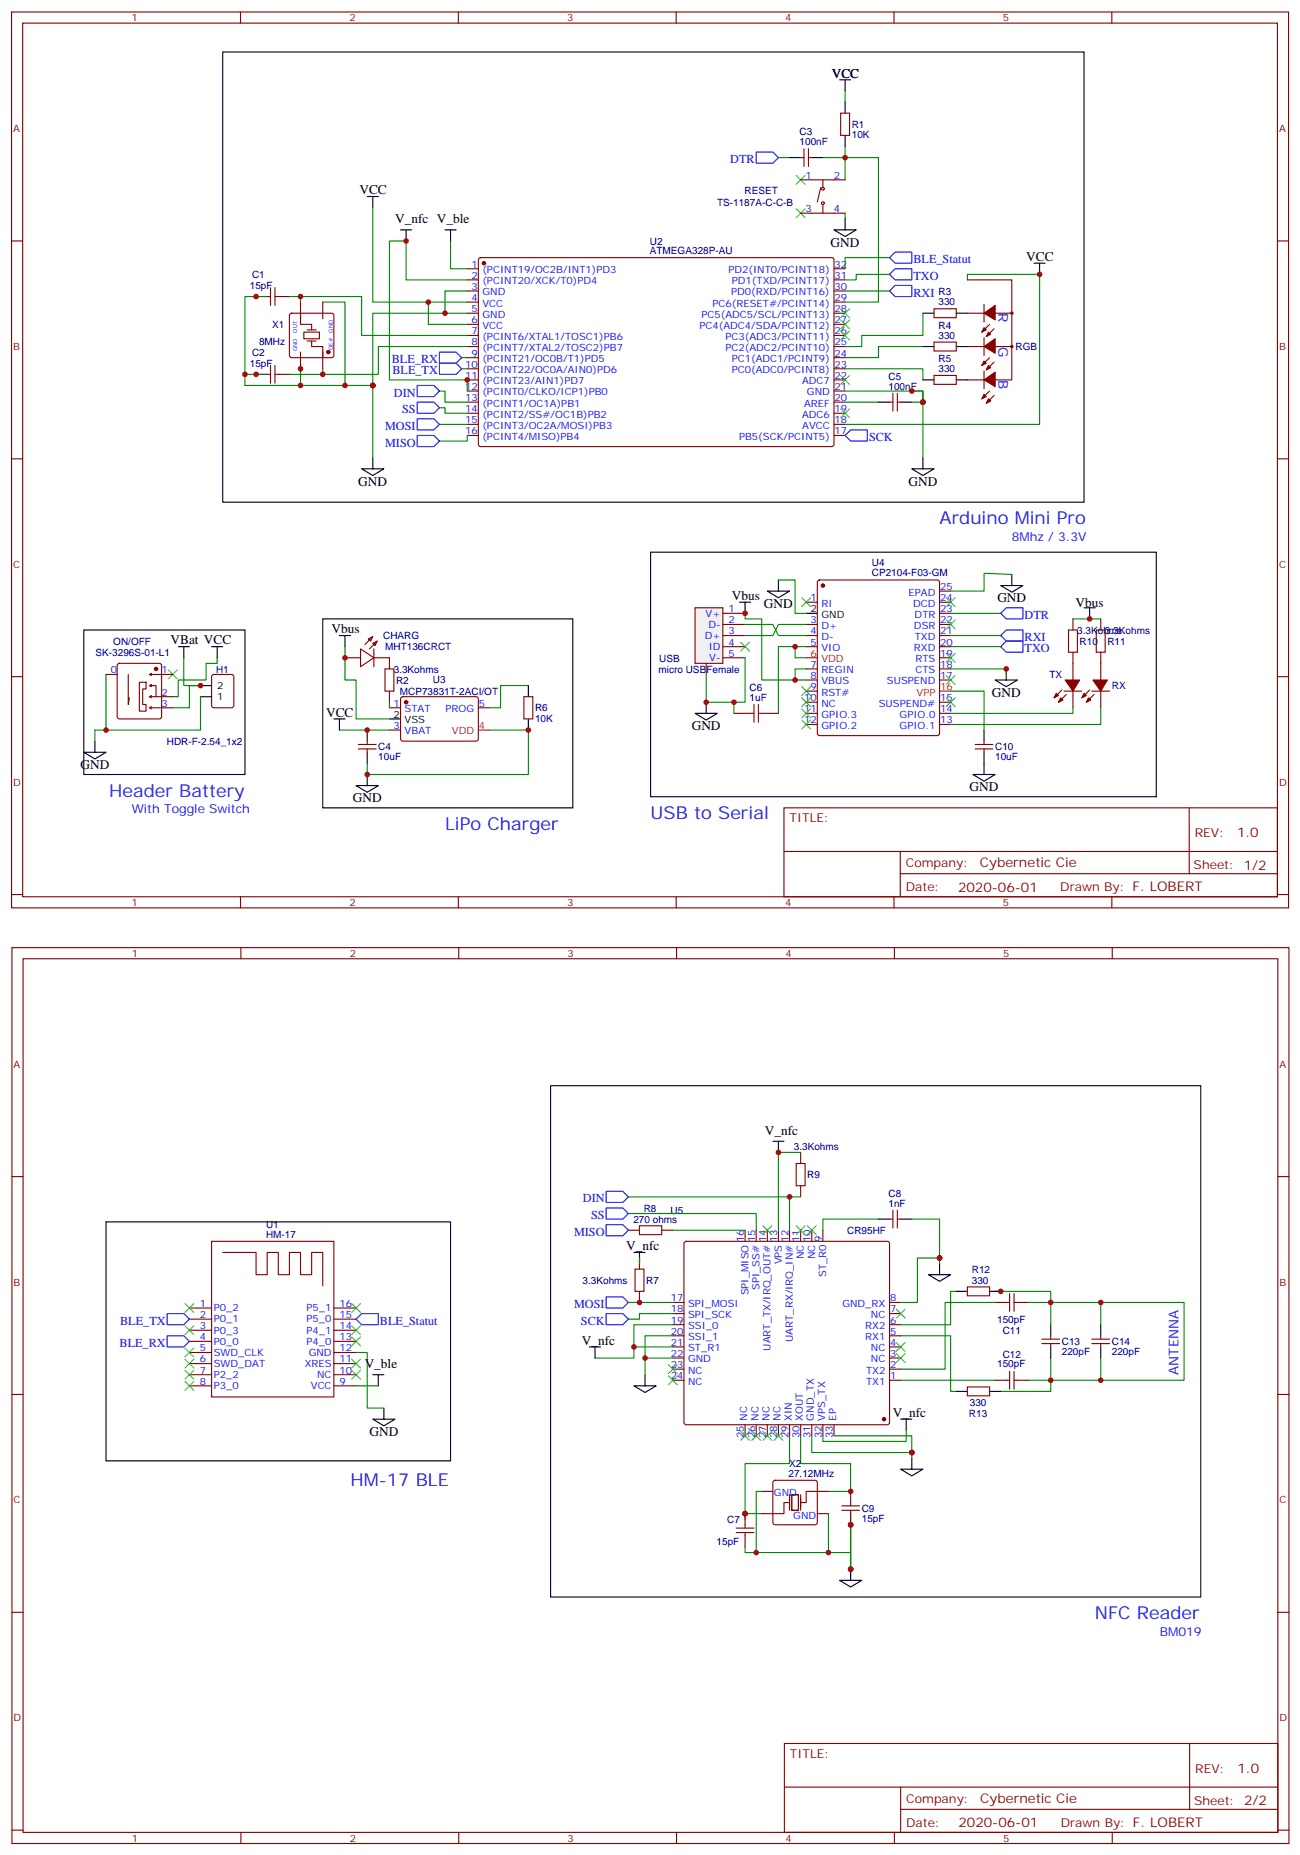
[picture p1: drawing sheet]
<svg xmlns="http://www.w3.org/2000/svg" width="413mm" height="589mm" viewBox="0 0 413 589" stroke-linecap="round" stroke-linejoin="round" font-family="sans-serif">
<g fill="none" stroke="#870000" stroke-width=".35">
<path d="M3.7 3.8h405.3v284.3h-405.3zM7.2 7.3h398.3v277.3h-398.3zM76.3 3.8v3.5M145.5 3.8v3.5M214.6 3.8v3.5M283.8 3.8v3.5M352.9 3.8v3.5M254.1 57.1h14.2M260.5 59.5l-1.1 4.6M261.2 57.1v2.4M3.7 76.5h3.5M254.1 67.7h14.2"/>
<path d="M261.2 65.2v2.5M405.5 76.5h3.5M81.3 94.1h4.6M85.9 91.3v5.6M87.3 91.3v5.6M87.3 94.1h4.6M92.1 99.6l.5-.2h12.7l.5 .2 .2 .5v12.7l-.3 .5-.4 .2h-12.7l-.5-.2-.2-.5v-12.7zM95.4 99.4v3.5h3.5v1.8M95.4 95.9v5.3M102.4 95.9v5.3M148.3 85.3h3.5M148.3 88.8h3.5"/>
<path d="M148.3 92.4h3.5M148.3 95.9h3.5M148.3 99.4h3.5M152.1 82l.4-.2h111.8l.4 .7v58.8l-.7 .4h-111.7l-.5-.7v-58.5zM264.7 85.3h3.6M264.7 88.8h3.6M264.7 92.4h3.6M264.7 95.9h3.6M264.7 99.4h3.6M307.1 88.8h14.1v31.8h-5.3M307.1 99.4h5.2M312.3 96.6v5.6"/>
<path d="M315.9 99.4h5.3M81.3 118.8h4.6M85.9 116v5.6M87.3 116v5.6M87.3 118.8h4.6M95.4 111.8v5.3M96.4 105.4h5v2.1h-5zM97.5 108.2h2.8M97.5 104.7h2.8M98.9 108.2v1.8h3.5v3.5M102.4 111.8v5.3M148.3 102.9h3.5"/>
<path d="M148.3 106.5h3.5M148.3 110h3.5M148.3 113.5h3.5M148.3 117.1h3.5M264.7 102.9h3.6M264.7 106.5h3.6M264.7 110h3.6M264.7 113.5h3.6M264.7 117.1h3.6M307.1 110h5.2M312.3 107.2v5.6M312.3 117.8v5.6"/>
<path d="M314.1 113.5l-2.5 2.5M314.1 102.9l-2.5 2.5M315.5 114.9l-2.4 2.5M315.5 104.4l-2.4 2.4M315.9 110h5.3M148.3 120.6h3.5M148.3 124.1h3.5M148.3 127.6h3.5M148.3 131.2h3.5M148.3 134.7h3.5M148.3 138.2h3.5M264.7 120.6h3.6"/>
<path d="M264.7 124.1h3.6M264.7 127.6h3.6M264.7 131.2h3.6M264.7 134.7h3.6M264.7 138.2h3.6M307.1 120.6h5.2M314.1 124.1l-2.5 2.5M315.5 125.5l-2.4 2.5M3.7 145.6h3.5M405.5 145.6h3.5M255.9 191.1h3.5M255.9 198.2h3.5"/>
<path d="M259.7 184.3l.4-.2h37.4l.5 .2 .2 .5v48l-.2 .5-.5 .2h-37.4l-.5-.3-.2-.4v-48zM298.2 191.1h3.6M298.2 198.2h3.6M298.2 194.7h3.6M298.2 187.6h3.6M3.7 214.8h3.5M109.5 208.8h4.9M114.4 206l4.3 2.8-4.3 2.8zM116.9 202.8l1.4-.7-.7 1.4zM118.3 204.2l1.4-.7-.7 1.4zM118.3 202.1l-2.4 2.4M118.7 208.8h4.9v3.5"/>
<path d="M118.7 206v5.6M119.7 203.5l-2.4 2.5M122.2 212.3h2.8v7.1h-2.8zM123.6 219.4v3.5M255.9 201.7h3.5M255.9 205.2h3.5M255.9 212.3h3.5M255.9 215.8h3.5M255.9 219.4h3.5M298.2 201.7h3.6M298.2 205.2h3.6M298.2 212.3h3.6"/>
<path d="M298.2 215.8h3.6M298.2 208.8h3.6M405.5 214.8h3.5M113.7 237.7h5.7M113.7 236.3h5.7M116.6 235.2v1.1M116.6 237.7v1.1M123.6 224.6h3.5M123.6 231.7h3.5M127.4 221.3l.4-.2 23.6 .1 .4 .6v13l-.7 .4h-23.5l-.5-.7v-12.7zM151.8 224.6h3.6M255.9 222.9h3.5"/>
<path d="M255.9 226.4h3.5M255.9 229.9h3.5M298.2 222.9h3.6M298.2 226.4h3.6M298.2 229.9h3.6M248.8 256.4h156.7v28.2h-156.7zM377.5 256.4v20.9M248.9 270.2h156.5M285.8 277.3h119.6M285.8 270.2v14.2M3.7 283.9h3.5M76.3 284.6v3.5"/>
<path d="M145.5 284.6v3.5M214.6 284.6v3.5M283.8 284.6v3.5M352.9 284.6v3.5M405.5 283.9h3.5M252.7 369.3h2.9v7h-2.9zM254.1 365.8v3.5M254.1 376.3v3.6M67.2 394h38.8v49.4h-38.8zM70.7 397.5h10.6v7.1h3.5v-7.1h3.5v7.1h3.6v-7.1h3.5v7.1h3.5v-7.1h3.5v10.6M199.5 390.5h3.5M203 389h7v2.9h-7z"/>
<path d="M203 399.3v3.5M210 390.5h3.6M217.3 394.2l.5-.2h63.9l.5 .2 .2 .5v56.8l-.3 .5-.4 .2h-63.9l-.5-.2-.2-.5v-56.8zM236.5 390.5v3.5M240 390.5v3.5M243.6 390.5v3.5M247.1 390.5v3.5M250.6 390.5v3.5M254.1 390.5v3.5M257.7 390.5v3.5M261.2 390.5v3.5M60.1 415.1h7.1"/>
<path d="M60.1 418.7h7.1M106 415.1h7M106 418.7h7M201.6 402.8h2.8v7.1h-2.8zM203 409.9v3.5M213.6 416.9h3.5M213.6 413.4h3.5M282.4 416.9h3.5M282.4 413.4h3.5M315.9 413.4h4.6M320.5 410.6v5.6M321.9 413.4h4.6"/>
<path d="M321.9 410.6v5.6M60.1 422.2h7.1M60.1 425.7h7.1M60.1 429.3h7.1M60.1 432.8h7.1M60.1 436.3h7.1M60.1 439.8h7.1M106 422.2h7M106 425.7h7M106 429.3h7M106 432.8h7M106 436.3h7"/>
<path d="M106 439.8h7M213.6 438.1h3.5M213.6 434.6h3.5M213.6 431h3.5M213.6 427.5h3.5M213.6 424h3.5M213.6 420.4h3.5M282.4 438.1h3.5M282.4 434.6h3.5M282.4 431h3.5M282.4 427.5h3.5M282.4 424h3.5"/>
<path d="M282.4 420.4h3.5M315.9 438.1h4.6M320.5 435.3v5.6M321.9 438.1h4.6M321.9 435.3v5.6M236.5 452.2v3.5M240 452.2v3.5M243.6 452.2v3.5M247.1 452.2v3.5M250.6 452.2v3.5M254.1 452.2v3.5M257.7 452.2v3.5"/>
<path d="M261.2 452.2v3.5M264.7 452.2v3.5M241.8 473.4h3.5M245.6 470l.4-.2h12.7l.5 .2 .2 .5v12.7l-.2 .5-.5 .2h-12.7l-.5-.2-.2-.5v-12.7zM250.3 476.9h-1.5v3.5h-7M250.6 474.4v5M251.3 474.4h2.1v5h-2.1zM254.1 474.4v5M263 473.4h-7.1v3.5h-1.8M267.2 479.4h5.6M267.2 477.9h5.6M270 473.4v4.5"/>
<path d="M270 479.4v4.5M233.7 486.4h5.6M233.7 485h5.6M236.5 480.4v4.6M236.5 486.4v4.6M259.4 480.4h3.6"/>
<circle cx="261.2" cy="59.9" r=".44"/>
<circle cx="261.2" cy="64.5" r=".44"/>
<circle cx="321.2" cy="99.4" r=".35"/>
<circle cx="321.2" cy="110" r=".35"/>
</g>
<g fill="#870000" stroke="#870000" stroke-width=".35">
<path d="M313.8 126.6l.7 .7-1.4 .7z"/>
<path d="M312.3 125.2l.8 .7-1.5 .7z"/>
<path d="M312.3 120.6l3.6-2.5v4.6z"/>
<path d="M312.3 110l3.6-2.5v4.6z"/>
<path d="M312.3 114.6l.8 .7-1.5 .7z"/>
<path d="M313.8 116l.7 .7-1.4 .7z"/>
<path d="M312.3 99.4l3.6-2.5v4.6z"/>
<path d="M312.3 104l.8 .7-1.5 .7z"/>
<path d="M313.8 105.4l.7 .7-1.4 .7z"/>
<circle cx="280.6" cy="450.4" r=".53"/>
<circle cx="153.6" cy="83.5" r=".53"/>
<circle cx="104.2" cy="111.8" r=".53"/>
<circle cx="128.9" cy="222.9" r=".53"/>
<circle cx="261.2" cy="185.8" r=".53"/>
</g>
<g fill="none" stroke="#008700" stroke-width=".35">
<path d="M268.3 28.9v3.5M247.1 50h3.5M261.2 50h17.6v45.9h-10.5M268.3 46.5v10.6M118.3 65.9v30h30M268.3 67.7v1.7M84.8 94.1h-7v28.2h17.6v-7M91.9 94.1h22.9v12.4h33.5M95.4 94.1v1.8M102.4 95.9h7.1v26.4h-14.1M136 95.9v7h12.3M141.3 99.4h-23v45.9"/>
<path d="M148.3 92.4h-7v7h7M268.3 92.4h14.1M282.4 87.1h-10.6v1.7h-3.5M292.9 99.4v7.1h-19.4v3.5h-5.2M307.1 88.8v-1.7h22.9v47.6h-61.7M77.8 118.8h7M91.9 118.8h10.5M148.3 110h-28.2v8.8h-17.7v-1.7M268.3 117.1h24.6v3.5M292.9 110h-14.1v3.5h-10.5M139.5 129.4h1.8v1.8h7M139.5 124.1h1.8v3.5h7"/>
<path d="M139.5 134.7h8.8M148.3 138.2v1.8h-8.8M268.3 124.1h24.6v21.2M268.3 127.6h10.5M289.4 124.1h3.5v3.5M109.5 205.2v10.6h3.5v12.4h10.6M167.7 217.6h-8.8v7h-3.5M107.7 231.7h15.9M123.6 222.9v1.7M155.4 231.7h12.3v14.1h-51.1v-3.5M199.5 379.9h51.1v10.6M250.6 379.9h3.5"/>
<path d="M254.1 365.8h-7v24.7M199.5 385.2h40.5v5.3M203 399.3v1.7M213.6 390.5h22.9M278.8 386.9h-17.6v3.6M199.5 413.4h14.1M213.6 416.9h-10.6v1.8h-3.5M298.2 401v-1.7h-7v14.1h-5.3M303.5 409.9h-1.7v10.5h-15.9M315.9 413.4h-15.9v21.2h-14.1M315.9 409.9h17.6v3.5h15.9v7M326.5 413.4h7v7"/>
<path d="M349.4 413.4h26.4v24.7h-26.4M113 429.3h3.6v17.6h5.2M201.2 427.5h12.4M213.6 420.4h-12.4v10.6h-12.3M213.6 431h-8.8v5.3M213.6 424h-8.8v7M285.9 424h15.9v17.6h1.7M285.9 438.1h30M333.5 431v7.1h-7M349.4 431v7.1h-15.9v3.5h-15.9M250.6 455.7v8.8h-14.1v15.9M254.1 455.7v8.8h15.9v8.9h-7"/>
<path d="M257.7 455.7v5.3h31.7M264.7 455.7h24.7v7.1M287.7 454v3.5h-26.5v-1.8M241.8 473.4h-1.8v19.4M236.5 491v1.8h3.5M241.8 480.4h-5.3v1.8M263 480.4v12.4h-23M270 480.4v17.7v-5.3h-7"/>
</g>
<g fill="none" stroke="#000" stroke-width=".35">
<path d="M70.7 16.5h273.4v142.9h-273.4zM266.5 25.3h3.5M268.3 25.3v3.6M116.6 62.4h3.5M118.3 62.4v3.5M264.7 73h7.1l-3.5 2.1zM268.3 69.4v3.6M328.2 83.5h3.6M330 83.5v3.6M114.8 148.8h7l-3.5 2.1zM118.3 145.3v3.5M289.4 148.8h7.1l-3.6 2.1z"/>
<path d="M292.9 145.3v3.5M26.6 200h51.2v45.8h-51.2zM102.4 196.4h79.4v60h-79.4zM255.9 194.7h3.5M56.6 205.2h3.5M58.3 205.2v3.6M26.6 238.8h7.1l-3.6 2.1zM30.1 235.2v3.6M116.6 231.7v3.5M116.6 238.8v3.5M123.6 228.2h3.5M113 249.3h7.1l-3.5 2.2z"/>
<path d="M116.6 245.8v3.5M174.8 344.6h206.3v162.3h-206.3zM245.3 362.2h3.5M247.1 362.2v3.6M33.7 387.8h109.3v75.9h-109.3zM201.2 397.5h3.6M203 397.5v3.5M294.7 404.6h7.1l-3.6 2.1zM298.2 401v3.6M201.2 439.8h7.1l-3.5 2.2zM204.8 436.3v3.5M118.3 450.4h7.1l-3.6 2.1z"/>
<path d="M121.8 446.9v3.5M285.9 450.4h3.5M287.7 450.4v3.6M285.9 466.3h7l-3.5 2.1zM289.4 462.8v3.5M270 498.1v3.5M266.5 501.6h7l-3.5 2.1z"/>
</g>
<g fill="none" stroke="#3c3" stroke-width=".35">
<path d="M252.7 55.7l2.9 2.8M255.6 55.7l-2.9 2.8M252.7 66.3l2.9 2.8M255.6 66.3l-2.9 2.8M266.8 98l2.9 2.8M269.7 98l-2.9 2.8M266.8 101.5l2.9 2.9M266.8 105.1l2.9 2.8M266.8 119.2l2.9 2.8M269.7 101.5l-2.9 2.9M269.7 105.1l-2.9 2.8M269.7 119.2l-2.9 2.8"/>
<path d="M266.8 129.8l2.9 2.8M269.7 129.8l-2.9 2.8M254.5 189.7l2.8 2.8M257.3 189.7l-2.8 2.8M300.4 196.8l2.8 2.8M300.4 189.7l2.8 2.8M303.2 196.8l-2.8 2.8M303.2 189.7l-2.8 2.8M254.5 217.9l2.8 2.9M257.3 217.9l-2.8 2.9M300.4 207.4l2.8 2.8M300.4 214.4l2.8 2.8"/>
<path d="M303.2 207.4l-2.8 2.8M303.2 214.4l-2.8 2.8M254.5 221.5l2.8 2.8M254.5 225l2.8 2.8M254.5 228.5l2.8 2.9M257.3 221.5l-2.8 2.8M257.3 225l-2.8 2.8M257.3 228.5l-2.8 2.9M242.1 389l2.9 2.9M245 389l-2.9 2.9M252.7 389l2.9 2.9M255.6 389l-2.9 2.9"/>
<path d="M256.3 389l2.8 2.9M259.1 389l-2.8 2.9M58.7 413.7l2.8 2.9M61.5 413.7l-2.8 2.9M111.6 413.7l2.8 2.9M114.4 413.7l-2.8 2.9M284.5 415.5l2.8 2.8M287.3 415.5l-2.8 2.8M58.7 427.8l2.8 2.9M58.7 431.4l2.8 2.8M58.7 434.9l2.8 2.8M58.7 438.4l2.8 2.9"/>
<path d="M58.7 420.8l2.8 2.8M61.5 427.8l-2.8 2.9M61.5 431.4l-2.8 2.8M61.5 434.9l-2.8 2.8M61.5 438.4l-2.8 2.9M61.5 420.8l-2.8 2.8M111.6 434.9l2.8 2.8M111.6 431.4l2.8 2.8M111.6 424.3l2.8 2.8M111.6 420.8l2.8 2.8M114.4 434.9l-2.8 2.8M114.4 431.4l-2.8 2.8"/>
<path d="M114.4 424.3l-2.8 2.8M114.4 420.8l-2.8 2.8M212.2 436.7l2.8 2.8M212.2 433.1l2.8 2.9M215 436.7l-2.8 2.8M215 433.1l-2.8 2.9M284.5 429.6l2.8 2.8M284.5 426.1l2.8 2.8M287.3 429.6l-2.8 2.8M287.3 426.1l-2.8 2.8M235.1 454.3l2.8 2.8M237.9 454.3l-2.8 2.8"/>
<path d="M238.6 454.3l2.8 2.8M241.4 454.3l-2.8 2.8M242.1 454.3l2.9 2.8M245 454.3l-2.9 2.8M245.7 454.3l2.8 2.8M248.5 454.3l-2.8 2.8"/>
</g>
<g fill="none" stroke="#00f" stroke-width=".35">
<path d="M240 48.3h5.3l1.8 1.7-1.8 1.8h-5.3zM282.4 81.8l1.7-1.8h5.3v3.5h-5.3zM284.1 85.3h5.3v3.5h-5.3l-1.7-1.7zM284.1 90.6h5.3v3.5h-5.3l-1.7-1.7zM139.5 115.3h5.3l1.7 1.8-1.7 1.7h-5.3zM139.5 111.8h5.3l1.7 1.7-1.7 1.8h-5.3zM132.4 132.9h5.3l1.8 1.8-1.8 1.8h-5.3zM132.4 138.2h5.3l1.8 1.8-1.8 1.7h-5.3zM132.4 127.6h5.3l1.8 1.8-1.8 1.8h-5.3zM132.4 122.3h5.3l1.8 1.8-1.8 1.8h-5.3zM270 136.5h5.3v3.5h-5.3l-1.7-1.8zM192.4 378.1h5.3l1.8 1.8-1.8 1.7h-5.3z"/>
<path d="M192.4 388.7h5.3l1.8 1.8-1.8 1.7h-5.3zM192.4 383.4h5.3l1.8 1.8-1.8 1.7h-5.3zM53.1 416.9h5.2l1.8 1.8-1.8 1.7h-5.2zM113 418.7l1.8-1.8h5.3v3.5h-5.3zM192.4 416.9h5.3l1.8 1.8-1.8 1.7h-5.3zM192.4 411.6h5.3l1.8 1.8-1.8 1.7h-5.3zM53.1 424h5.2l1.8 1.7-1.8 1.8h-5.2z"/>
</g>
<path d="M255.9 208.8h3.5M298.2 219.4h3.6M151.8 231.7h3.6" fill="none" stroke="#f00" stroke-width=".35"/>
<path d="M220.6 192.9h8.8v17.6h-8.8z" fill="#f0f0f0" stroke="#870000" stroke-width=".35"/>
<g fill="none" stroke="#870000" stroke-width=".35">
<path d="M266.8 35.9h2.9v7.1h-2.9zM254.1 50h1.1M255.2 47.2v5.6M256.6 47.2v5.6M256.6 50h1.1M296.5 98h7v2.8h-7zM296.5 108.6h7v2.8h-7zM296.5 119.2h7v2.8h-7zM282.4 127.6h1M283.4 124.8v5.7M284.8 124.8v5.7M284.8 127.6h1.1"/>
<path d="M229.4 194.7h7.1M229.4 198.2h7.1M339.2 200h2.8v7h-2.8zM340.6 196.4v3.6M348 200h2.8v7h-2.8zM349.4 196.4v3.6M33.7 214.1h3.5M37.4 210.7l.5-.2h12.7l.5 .2 .2 .5v16.3l-.2 .5-.5 .2h-12.7l-.5-.3-.2-.4v-16.3zM40.7 214.1v9.5l.4-2.1M44.2 216.5h2.2v2.2h-1.1v4.9h1.1v2.1h-2.2zM47.8 217.6h1.7v3.5M47.8 214.1h7"/>
<path d="M48.1 217.2l-.7 .4 .7 .3M48.1 213.7l-.7 .4 .7 .3M67.4 214.3l.5-.2h5.6l.7 .4v9.4l-.4 .7h-5.9l-.7-.4v-9.4zM224.2 210.5v3.6M229.4 201.7h7.1M229.4 205.2h7.1M229.4 208.8h7.1M337 219l-2.4 2.5M337.7 219.4h5.7M340.6 207v8.8M340.6 219.4v5.2M345.9 219l-2.5 2.5"/>
<path d="M346.6 219.4h5.6M349.4 207v8.8M349.4 219.4v5.2M47.8 221.1h7M47.8 224.6h3.1M48.1 220.8l-.7 .3 .7 .4M48.1 224.3l-.7 .3 .7 .4M51.3 224.6h3.5M166.3 221.1h2.8v7.1h-2.8zM233 226.4h3.5M243.6 226.4h3.5M309.5 237.7h5.7"/>
<path d="M309.5 236.3h5.7M312.3 235.2v1.1M312.3 237.7v1.1M338.5 220.4l-2.5 2.5M347.3 220.4l-2.5 2.5M3.8 300.8h405.3v284.3h-405.3zM7.3 304.3h398.3v277.3h-398.3zM76.5 300.8v3.5M145.6 300.8v3.5M214.8 300.8v3.5M283.9 300.8v3.5M353 300.8v3.5"/>
<path d="M3.8 373.4h3.5M405.6 373.4h3.5M282.4 386.9h1M283.4 384.1v5.6M284.8 384.1v5.6M284.8 386.9h1.1M307.1 408.4h7v2.9h-7zM330.7 426.4h5.6M330.7 425h5.6M333.5 424v1M333.5 426.4v1.1M346.6 426.4h5.6"/>
<path d="M346.6 425h5.6M349.4 424v1M349.4 426.4v1.1M3.8 442.6h3.5M307.1 440.2h7v2.8h-7zM405.6 442.6h3.5M3.8 511.7h3.5M405.6 511.7h3.5M249 553.4h156.6v28.2h-156.6zM377.6 553.4v20.9M249 567.2h156.5M285.9 574.3h119.6"/>
<path d="M285.9 567.2v14.1M3.8 580.9h3.5M76.5 581.6v3.5M145.6 581.6v3.5M214.8 581.6v3.5M283.9 581.6v3.5M353 581.6v3.5M405.6 580.9h3.5"/>
</g>
<path d="M53.4 212.7l2.8 2.8M56.2 212.7l-2.8 2.8M235.1 203.8l2.8 2.9M237.9 203.8l-2.8 2.9M300.4 221.5l2.8 2.8M303.2 221.5l-2.8 2.8" fill="none" stroke="#3c3" stroke-width=".35"/>
<g fill="none" stroke="#008700" stroke-width=".35">
<path d="M143 76.5v8.8h5.3M148.3 88.8h-19.4v-12.3h-5.3v44.1h24.7v3.5M282.4 81.8h-14.1v3.5M146.5 117.1h1.8M146.5 113.5h1.8M109.5 122.3h8.8M289.4 127.6h3.5M236.5 198.2h8.8l1.8 3.5h8.8M236.5 194.7v1.7h5.3v19.4h14.1M247.1 184.1h5.3v10.6h3.5M255.9 198.2h-8.8l-1.8 3.5h-8.8M301.8 194.7h15.8"/>
<path d="M321.2 182.3l-8.9-.3v5.6h-10.5M340.6 196.4h8.8M33.7 214.1v17.6M58.3 208.8v8.8h5.3h-3.5v7h-5.3M68.9 208.8v1.7h-3.5v5.3h-8.8v5.3h-1.8M236.5 208.8v14.1h-12.3v-8.8M252.4 205.2h-5.3v21.2M255.9 212.3h-3.5v3.5M255.9 205.2h-3.5v3.6h3.5M301.8 219.4h10.5v12.3M301.8 212.3h17.6v1.8M301.8 205.2h15.8"/>
<path d="M301.8 201.7h15.8M63.6 221.1v10.6h-33.5v3.5M233 222.9v3.5M340.6 224.6v1.8h-38.8M349.4 224.6v5.3h-47.6M289.4 386.9h8.8v12.4M113 439.8h7.1"/>
</g>
<g fill="none" stroke="#000" stroke-width=".35">
<path d="M268.3 32.4v3.5M250.6 50h3.5M257.7 50h3.5M268.3 43v3.5M127.1 73h3.6M128.9 73v3.5M141.3 73h3.5M143 73v3.5M292.9 99.4h3.6M303.5 99.4h3.6M292.9 110h3.6M303.5 110h3.6"/>
<path d="M278.8 127.6h3.6M285.9 127.6h3.5M292.9 120.6h3.6M303.5 120.6h3.6M206.5 175.3h160.5v77.6h-160.5zM234.7 191.1h3.6M236.5 191.1v3.6M243.6 187.6h7l-3.5 2.1zM247.1 184.1v3.5M317.6 185.8h7.1l-3.5 2.2zM321.2 182.3v3.5M344.1 192.9h3.5"/>
<path d="M345.9 192.9v3.5M63.6 217.6h3.6M67.2 205.2h3.5M68.9 205.2v3.6M107.7 201.7h3.6M109.5 201.7v3.5M167.7 217.6v3.5M315.9 215.8h7l-3.5 2.1zM319.4 212.3v3.5M63.6 221.1h3.6M106 228.2h3.5M107.7 228.2v3.5"/>
<path d="M167.7 228.2v3.5M220.6 226.4h7.1l-3.5 2.1zM224.2 222.9v3.5M312.3 231.7v3.5M312.3 238.8v7M308.8 245.8h7.1l-3.6 2.1zM278.8 386.9h3.6M285.9 386.9h3.5M303.5 409.9h3.6M314.1 409.9h3.5M118.3 436.3h3.5M120.1 436.3v3.5"/>
<path d="M187.1 427.5h3.5M188.9 427.5v3.5M333.5 420.4v3.6M333.5 427.5v3.5M349.4 420.4v3.6M349.4 427.5v3.5M303.5 441.6h3.6M314.1 441.6h3.5"/>
</g>
<path d="M236.5 226.4h2.8M239.3 223.6v5.6M240.7 226.4h2.9M240.7 223.6v5.6" fill="none" stroke="#a10000" stroke-width=".35"/>
<g fill="#870000" stroke="#870000" stroke-width=".35">
<path d="M336.7 221.5l.7 .7-1.4 .7z"/>
<path d="M335.3 220.1l.7 .7-1.4 .7z"/>
<path d="M338.1 215.8h4.6l-2.1 3.6z"/>
<path d="M345.5 221.5l.7 .7-1.4 .7z"/>
<path d="M344.1 220.1l.7 .7-1.4 .7z"/>
<path d="M346.9 215.8h4.6l-2.1 3.6z"/>
<circle cx="49.5" cy="212.3" r=".53"/>
</g>
<path d="M319.4 192.9h5.3v3.5h-5.3l-1.8-1.7zM319.4 200h5.3v3.5h-5.3l-1.8-1.8zM319.4 203.5h5.3v3.5h-5.3l-1.8-1.8z" fill="none" stroke="#00f" stroke-width=".35"/>
<g fill="#c00">
<circle cx="128.9" cy="76.5" r=".88"/>
<circle cx="148.3" cy="120.6" r=".88"/>
<circle cx="203" cy="413.4" r=".88"/>
<circle cx="349.4" cy="413.4" r=".88"/>
<circle cx="349.4" cy="438.1" r=".88"/>
<circle cx="333.5" cy="438.1" r=".88"/>
<circle cx="333.5" cy="413.4" r=".88"/>
<circle cx="204.8" cy="431" r=".88"/>
<circle cx="236.5" cy="480.4" r=".88"/>
<circle cx="240" cy="492.8" r=".88"/>
<circle cx="289.4" cy="461" r=".88"/>
<circle cx="317.6" cy="409.9" r=".88"/>
<circle cx="109.5" cy="122.3" r=".88"/>
<circle cx="95.4" cy="94.1" r=".88"/>
<circle cx="95.4" cy="122.3" r=".88"/>
<circle cx="136" cy="95.9" r=".88"/>
<circle cx="141.3" cy="99.4" r=".88"/>
<circle cx="77.8" cy="118.8" r=".88"/>
<circle cx="102.4" cy="118.8" r=".88"/>
<circle cx="118.3" cy="122.3" r=".88"/>
<circle cx="270" cy="473.4" r=".88"/>
<circle cx="298.2" cy="399.3" r=".88"/>
<circle cx="63.6" cy="217.6" r=".88"/>
<circle cx="33.7" cy="231.7" r=".88"/>
<circle cx="345.9" cy="196.4" r=".88"/>
<circle cx="224.2" cy="222.9" r=".88"/>
<circle cx="236.5" cy="194.7" r=".88"/>
<circle cx="330" cy="87.1" r=".88"/>
<circle cx="247.1" cy="365.8" r=".88"/>
<circle cx="81.3" cy="94.1" r=".88"/>
<circle cx="81.3" cy="118.8" r=".88"/>
<circle cx="292.9" cy="127.6" r=".88"/>
<circle cx="270" cy="483.9" r=".88"/>
<circle cx="270" cy="498.1" r=".88"/>
<circle cx="95.4" cy="117.1" r=".88"/>
<circle cx="109.5" cy="208.8" r=".88"/>
<circle cx="116.6" cy="231.7" r=".88"/>
<circle cx="319.4" cy="212.3" r=".88"/>
<circle cx="167.7" cy="231.7" r=".88"/>
<circle cx="116.6" cy="245.8" r=".88"/>
<circle cx="201.2" cy="427.5" r=".88"/>
<circle cx="263" cy="492.8" r=".88"/>
<circle cx="268.3" cy="50" r=".88"/>
<circle cx="250.6" cy="379.9" r=".88"/>
<circle cx="289.4" cy="124.1" r=".88"/>
<circle cx="252.4" cy="215.8" r=".88"/>
<circle cx="252.4" cy="205.2" r=".88"/>
<circle cx="233" cy="222.9" r=".88"/>
</g>
<g font-size="5.6" fill="#00f">
<text x="298.2" y="166.4">Arduino Mini Pro</text>
<text x="34.7" y="252.9">Header Battery</text>
<text x="141.3" y="263.5">LiPo Charger</text>
<text x="206.5" y="259.9">USB to Serial</text>
<text x="111.3" y="471.6">HM-17 BLE</text>
<text x="347.5" y="513.9">NFC Reader</text>
</g>
<g font-size="4.2" fill="#00f">
<text x="264" y="24.6">VCC</text>
<text x="316.9" y="99.4" transform="rotate(90 316.9 99.4)">R</text>
<text x="316.9" y="110" transform="rotate(90 316.9 110)">G</text>
<text x="316.9" y="120.6" transform="rotate(90 316.9 120.6)">B</text>
<text x="374.1" y="436.3" transform="rotate(-90 374.1 436.3)">ANTENNA</text>
</g>
<g font-size="4.2">
<text x="114.1" y="61.7">VCC</text>
<text x="125.4" y="70.8">V_nfc V_ble</text>
<text x="263.7" y="78.2">GND</text>
<text x="325.8" y="82.8">VCC</text>
<text x="113.7" y="154.1">GND</text>
<text x="288.4" y="154.1">GND</text>
<text x="232.3" y="190.4">Vbus</text>
<text x="316.6" y="191.1">GND</text>
<text x="242.5" y="192.9">GND</text>
<text x="341.4" y="192.6">Vbus</text>
<text x="105.3" y="201">Vbus</text>
<text x="54.1" y="204.5">VBat VCC</text>
<text x="314.8" y="221.1">GND</text>
<text x="103.5" y="227.5">VCC</text>
<text x="219.6" y="231.7">GND</text>
<text x="25.5" y="244.1">GND</text>
<text x="307.8" y="251.1">GND</text>
<text x="112" y="254.6">GND</text>
<text x="242.8" y="360.1">V_nfc</text>
<text x="198.8" y="396.8">V_nfc</text>
<text x="184.6" y="426.8">V_nfc</text>
<text x="115.8" y="434.2">V_ble</text>
<text x="283.4" y="449.7">V_nfc</text>
<text x="117.3" y="455.7">GND</text>
</g>
<g font-size="4.2" fill="#800">
<text x="392.6" y="265.7">1.0</text>
<text x="311" y="275.2">Cybernetic Cie</text>
<text x="304.1" y="283">2020-06-01</text>
<text x="392.8" y="562.6">1.0</text>
<text x="311.2" y="572.2">Cybernetic Cie</text>
<text x="304.2" y="580">2020-06-01</text>
</g>
<g font-size="3.9" fill="#00f">
<text x="231.8" y="51.8">DTR</text>
<text x="289.9" y="83.5">BLE_Statut</text>
<text x="289.9" y="88.8">TXO</text>
<text x="289.9" y="94.1">RXI</text>
<text x="124.4" y="115.3">BLE_RX</text>
<text x="124.6" y="118.8">BLE_TX</text>
<text x="125" y="125.9">DIN</text>
<text x="127.6" y="131.2">SS</text>
<text x="122.2" y="136.5">MOSI</text>
<text x="122.2" y="141.7">MISO</text>
<text x="275.8" y="140">SCK</text>
<text x="321.2" y="171.7">8Mhz / 3.3V</text>
<text x="325.2" y="196.4">DTR</text>
<text x="325.2" y="203.5">RXI</text>
<text x="325.2" y="207">TXO</text>
<text x="41.9" y="258.2">With Toggle Switch</text>
<text x="185" y="381.6">DIN</text>
<text x="187.6" y="386.9">SS</text>
<text x="182.2" y="392.2">MISO</text>
<text x="182.2" y="415.1">MOSI</text>
<text x="38.1" y="420.4">BLE_TX</text>
<text x="120.6" y="420.4">BLE_Statut</text>
<text x="184.4" y="420.4">SCK</text>
<text x="37.9" y="427.5">BLE_RX</text>
<text x="368.1" y="519.2">BM019</text>
</g>
<g font-size="3.9" fill="#800">
<text x="250.6" y="261">TITLE:</text>
<text x="379.2" y="265.7">REV:</text>
<text x="287.5" y="275.2">Company:</text>
<text x="378.9" y="275.8">Sheet: 1/2</text>
<text x="287.5" y="282.9">Date:</text>
<text x="336.6" y="282.9">Drawn By: F. LOBERT</text>
<text x="250.7" y="557.9">TITLE:</text>
<text x="379.4" y="562.6">REV:</text>
<text x="287.6" y="572.1">Company:</text>
<text x="379" y="572.8">Sheet: 2/2</text>
<text x="287.6" y="579.8">Date:</text>
<text x="336.7" y="579.9">Drawn By: F. LOBERT</text>
</g>
<g font-size="3.2" fill="#800">
<text x="41.8" y="6.8">1</text>
<text x="110.9" y="6.8">2</text>
<text x="180.1" y="6.8">3</text>
<text x="249.2" y="6.8">4</text>
<text x="318.3" y="6.8">5</text>
<text x="4.2" y="41.9">A</text>
<text x="406" y="41.9">A</text>
<text x="4.2" y="111.1">B</text>
<text x="406" y="111.1">B</text>
<text x="4.2" y="180.2">C</text>
<text x="406" y="180.2">C</text>
<text x="4.2" y="249.3">D</text>
<text x="406" y="249.3">D</text>
<text x="41.8" y="287.6">1</text>
<text x="110.9" y="287.6">2</text>
<text x="180.1" y="287.6">3</text>
<text x="249.2" y="287.6">4</text>
<text x="318.3" y="287.6">5</text>
<text x="41.9" y="303.8">1</text>
<text x="111" y="303.8">2</text>
<text x="180.2" y="303.8">3</text>
<text x="249.3" y="303.8">4</text>
<text x="318.5" y="303.8">5</text>
<text x="4.3" y="338.9">A</text>
<text x="406.1" y="338.9">A</text>
<text x="4.3" y="408">B</text>
<text x="406.1" y="408">B</text>
<text x="4.3" y="477.2">C</text>
<text x="406.1" y="477.2">C</text>
<text x="4.3" y="546.3">D</text>
<text x="406.1" y="546.3">D</text>
<text x="41.9" y="584.6">1</text>
<text x="111" y="584.6">2</text>
<text x="180.2" y="584.6">3</text>
<text x="249.3" y="584.6">4</text>
<text x="318.5" y="584.6">5</text>
</g>
<g font-size="3.2" fill="#000080">
<text x="270.4" y="40.6">R1</text>
<text x="253.8" y="46.1">100nF</text>
<text x="253.8" y="43">C3</text>
<text x="270.4" y="43.8">10K</text>
<text x="227.6" y="65.2">TS-1187A-C-C-B</text>
<text x="236.3" y="61.7">RESET</text>
<text x="206.3" y="77.6">U2</text>
<text x="206.3" y="80.6">ATMEGA328P-AU</text>
<text x="80" y="88.2">C1</text>
<text x="79.3" y="91.7">15pF</text>
<text x="297.9" y="93.7">R3</text>
<text x="297.9" y="96.9">330</text>
<text x="86.4" y="104.1">X1</text>
<text x="297.9" y="107.5">330</text>
<text x="297.9" y="104.3">R4</text>
<text x="80" y="112.9">C2</text>
<text x="82.2" y="109.4">8MHz</text>
<text x="322.3" y="111.1">RGB</text>
<text x="79.3" y="116.4">15pF</text>
<text x="297.9" y="118.1">330</text>
<text x="297.9" y="114.9">R5</text>
<text x="282" y="123.8">100nF</text>
<text x="282" y="120.6">C5</text>
<text x="276.7" y="179.7">U4</text>
<text x="276.7" y="182.8">CP2104-F03-GM</text>
<text x="121.6" y="202.9">CHARG</text>
<text x="341.9" y="201.1">3.3Kohms</text>
<text x="350.7" y="201.1">3.3Kohms</text>
<text x="30.3" y="208.2">SK-3296S-01-L1</text>
<text x="35.9" y="204.6">ON/OFF</text>
<text x="122.3" y="206.4">MHT136CRCT</text>
<text x="209.3" y="210">USB</text>
<text x="342.7" y="204.6">R10</text>
<text x="351.5" y="204.6">R11</text>
<text x="68.6" y="213.4">H1</text>
<text x="125" y="213.4">3.3Kohms</text>
<text x="209" y="213.5">micro USBFemale</text>
<text x="333.1" y="215.2">TX</text>
<text x="125.7" y="217">R2</text>
<text x="126.9" y="220.5">MCP73831T-2ACI/OT</text>
<text x="137.4" y="216.9">U3</text>
<text x="237.9" y="219.3">C6</text>
<text x="352.9" y="218.8">RX</text>
<text x="169.8" y="225.8">R6</text>
<text x="237.9" y="222.5">1uF</text>
<text x="169.8" y="229">10K</text>
<text x="53" y="236.3">HDR-F-2.54_1x2</text>
<text x="120.1" y="238.2">C4</text>
<text x="315.9" y="238.2">C10</text>
<text x="120.1" y="241.3">10uF</text>
<text x="315.9" y="241.3">10uF</text>
<text x="252" y="365.1">3.3Kohms</text>
<text x="256.3" y="373.9">R9</text>
<text x="282" y="383">1nF</text>
<text x="282" y="379.9">C8</text>
<text x="84.5" y="389.7">U1</text>
<text x="201" y="388.1">270 ohms</text>
<text x="204.3" y="384.8">R8</text>
<text x="212.9" y="385.5">U5</text>
<text x="84.5" y="392.9">HM-17</text>
<text x="268.9" y="391.6">CR95HF</text>
<text x="184.9" y="407.5">3.3Kohms</text>
<text x="205.1" y="407.5">R7</text>
<text x="308.5" y="407.4">330</text>
<text x="308.5" y="404.2">R12</text>
<text x="316.5" y="419.9">150pF</text>
<text x="318.3" y="423.4">C11</text>
<text x="318.3" y="431">C12</text>
<text x="337" y="430.1">220pF</text>
<text x="337" y="426.9">C13</text>
<text x="352.9" y="430.1">220pF</text>
<text x="352.9" y="426.9">C14</text>
<text x="316.5" y="434">150pF</text>
<text x="307.6" y="449.8">R13</text>
<text x="307.8" y="446.3">330</text>
<text x="250.5" y="465.6">X2</text>
<text x="250.3" y="468.8">27.12MHz</text>
<text x="273.5" y="479.8">C9</text>
<text x="230.9" y="483.4">C7</text>
<text x="273.5" y="483">15pF</text>
<text x="227.5" y="490.4">15pF</text>
</g>
<g font-size="3.2" fill="#00f">
<text x="255.7" y="56.7">1</text>
<text x="264.7" y="56.7">2</text>
<text x="255.7" y="67.3">3</text>
<text x="264.7" y="67.3">4</text>
<text x="149.6" y="84.9">1</text>
<text x="149.6" y="88.5">2</text>
<text x="153.1" y="86.7">(PCINT19/OC2B/INT1)PD3</text>
<text x="231.2" y="86.7">PD2(INT0/PCINT18)</text>
<text x="264.9" y="88.5">31</text>
<text x="264.9" y="84.9">32</text>
<text x="149.6" y="92">3</text>
<text x="149.6" y="95.5">4</text>
<text x="153.1" y="90.2">(PCINT20/XCK/T0)PD4</text>
<text x="153.1" y="93.8">GND</text>
<text x="232.1" y="93.8">PD0(RXD/PCINT16)</text>
<text x="232.3" y="90.2">PD1(TXD/PCINT17)</text>
<text x="264.9" y="95.5">29</text>
<text x="264.9" y="92">30</text>
<text x="149.6" y="99.1">5</text>
<text x="153.1" y="97.3">VCC</text>
<text x="153.1" y="100.8">GND</text>
<text x="222.7" y="100.8">PC5(ADC5/SCL/PCINT13)</text>
<text x="226.2" y="97.3">PC6(RESET#/PCINT14)</text>
<text x="264.9" y="99.1">28</text>
<text x="149.6" y="102.6">6</text>
<text x="149.6" y="106.1">7</text>
<text x="153.1" y="104.4">VCC</text>
<text x="153.1" y="107.9">(PCINT6/XTAL1/TOSC1)PB6</text>
<text x="222.1" y="104.4">PC4(ADC4/SDA/PCINT12)</text>
<text x="230.3" y="107.9">PC3(ADC3/PCINT11)</text>
<text x="264.9" y="106.1">26</text>
<text x="264.9" y="102.6">27</text>
<text x="149.6" y="109.6">8</text>
<text x="149.6" y="113.2">9</text>
<text x="153.1" y="111.4">(PCINT7/XTAL2/TOSC2)PB7</text>
<text x="230.3" y="111.4">PC2(ADC2/PCINT10)</text>
<text x="264.9" y="113.2">24</text>
<text x="264.9" y="109.6">25</text>
<text x="147.6" y="116.7">10</text>
<text x="153.1" y="114.9">(PCINT21/OC0B/T1)PD5</text>
<text x="153.1" y="118.5">(PCINT22/OC0A/AIN0)PD6</text>
<text x="232.3" y="118.5">PC0(ADC0/PCINT8)</text>
<text x="232.3" y="114.9">PC1(ADC1/PCINT9)</text>
<text x="264.9" y="116.7">23</text>
<text x="147.6" y="120.2">11</text>
<text x="147.6" y="123.8">12</text>
<text x="153.1" y="122">(PCINT23/AIN1)PD7</text>
<text x="153.1" y="125.5">(PCINT0/CLKO/ICP1)PB0</text>
<text x="254.6" y="122">ADC7</text>
<text x="256.1" y="125.5">GND</text>
<text x="264.9" y="123.8">21</text>
<text x="264.9" y="120.2">22</text>
<text x="147.6" y="127.3">13</text>
<text x="147.6" y="130.8">14</text>
<text x="153.1" y="129">(PCINT1/OC1A)PB1</text>
<text x="255.2" y="129">AREF</text>
<text x="264.9" y="130.8">19</text>
<text x="264.9" y="127.3">20</text>
<text x="147.6" y="134.3">15</text>
<text x="147.6" y="137.9">16</text>
<text x="153.1" y="132.6">(PCINT2/SS#/OC1B)PB2</text>
<text x="153.1" y="136.1">(PCINT3/OC2A/MOSI)PB3</text>
<text x="254.6" y="132.6">ADC6</text>
<text x="254.6" y="136.1">AVCC</text>
<text x="264.9" y="137.9">17</text>
<text x="264.9" y="134.3">18</text>
<text x="153.1" y="139.6">(PCINT4/MISO)PB4</text>
<text x="234.6" y="139.6">PB5(SCK/PCINT5)</text>
<text x="257.2" y="190.8">1</text>
<text x="288.4" y="189">EPAD</text>
<text x="298.4" y="190.8">24</text>
<text x="298.4" y="187.3">25</text>
<text x="224" y="195.7">V+</text>
<text x="231.2" y="194.3">1</text>
<text x="231.2" y="197.8">2</text>
<text x="257.2" y="197.8">3</text>
<text x="260.7" y="192.5">RI</text>
<text x="289.8" y="192.5">DCD</text>
<text x="290.3" y="196.1">DTR</text>
<text x="298.4" y="197.8">22</text>
<text x="298.4" y="194.3">23</text>
<text x="223.7" y="202.8">D+</text>
<text x="224.9" y="199.2">D-</text>
<text x="231.2" y="201.4">3</text>
<text x="257.2" y="201.4">4</text>
<text x="260.7" y="199.6">D+</text>
<text x="260.7" y="203.1">D-</text>
<text x="290.1" y="199.6">DSR</text>
<text x="290.4" y="203.1">TXD</text>
<text x="298.4" y="201.4">21</text>
<text x="225" y="206.3">ID</text>
<text x="225.1" y="209.8">V-</text>
<text x="231.2" y="204.9">4</text>
<text x="231.2" y="208.4">5</text>
<text x="257.2" y="204.9">5</text>
<text x="260.7" y="206.7">VIO</text>
<text x="290.1" y="206.7">RXD</text>
<text x="298.4" y="208.4">19</text>
<text x="298.4" y="204.9">20</text>
<text x="35.2" y="213.7">0</text>
<text x="51.3" y="213.7">1</text>
<text x="257.2" y="211.9">7</text>
<text x="257.2" y="215.5">8</text>
<text x="260.7" y="213.7">REGIN</text>
<text x="290.6" y="213.7">CTS</text>
<text x="290.6" y="210.2">RTS</text>
<text x="298.4" y="215.5">17</text>
<text x="298.4" y="211.9">18</text>
<text x="51.3" y="220.8">2</text>
<text x="257.2" y="219">9</text>
<text x="260.7" y="217.2">VBUS</text>
<text x="260.7" y="220.8">RST#</text>
<text x="281.5" y="217.2">SUSPEND</text>
<text x="51.3" y="224.3">3</text>
<text x="125" y="224.3">1</text>
<text x="128.4" y="226.1">STAT</text>
<text x="141.4" y="226.1">PROG</text>
<text x="152" y="224.3">5</text>
<text x="255.2" y="222.5">10</text>
<text x="255.2" y="226.1">11</text>
<text x="260.7" y="224.3">NC</text>
<text x="260.7" y="227.8">GPIO.3</text>
<text x="278.9" y="224.3">SUSPEND#</text>
<text x="285.6" y="227.8">GPIO.0</text>
<text x="298.4" y="226.1">14</text>
<text x="298.4" y="222.5">15</text>
<text x="125" y="231.4">3</text>
<text x="128.4" y="233.1">VBAT</text>
<text x="255.2" y="229.6">12</text>
<text x="260.7" y="231.4">GPIO.2</text>
<text x="285.6" y="231.4">GPIO.1</text>
<text x="298.4" y="229.6">13</text>
<text x="236.1" y="394.2" transform="rotate(-90 236.1 394.2)">16</text>
<text x="239.7" y="394.2" transform="rotate(-90 239.7 394.2)">15</text>
<text x="243.2" y="394.2" transform="rotate(-90 243.2 394.2)">14</text>
<text x="246.7" y="394.2" transform="rotate(-90 246.7 394.2)">13</text>
<text x="250.3" y="394.2" transform="rotate(-90 250.3 394.2)">12</text>
<text x="253.8" y="394.2" transform="rotate(-90 253.8 394.2)">11</text>
<text x="257.3" y="394.2" transform="rotate(-90 257.3 394.2)">10</text>
<text x="260.8" y="394.2" transform="rotate(-90 260.8 394.2)">9</text>
<text x="248.1" y="401.3" transform="rotate(-90 248.1 401.3)">VPS</text>
<text x="255.2" y="399.6" transform="rotate(-90 255.2 399.6)">NC</text>
<text x="258.7" y="399.6" transform="rotate(-90 258.7 399.6)">NC</text>
<text x="262.3" y="405.4" transform="rotate(-90 262.3 405.4)">ST_R0</text>
<text x="212.9" y="413">17</text>
<text x="237.6" y="411.1" transform="rotate(-90 237.6 411.1)">SPI_MISO</text>
<text x="241.1" y="409.4" transform="rotate(-90 241.1 409.4)">SPI_SS#</text>
<text x="282.5" y="413">8</text>
<text x="63.4" y="414.8">1</text>
<text x="63.4" y="418.3">2</text>
<text x="67.9" y="416.2">P0_2</text>
<text x="67.9" y="419.7">P0_1</text>
<text x="97.3" y="419.7">P5_0</text>
<text x="97.3" y="416.2">P5_1</text>
<text x="107.7" y="418.3">15</text>
<text x="107.7" y="414.8">16</text>
<text x="212.9" y="416.6">18</text>
<text x="218.4" y="414.8">SPI_MOSI</text>
<text x="218.4" y="418.3">SPI_SCK</text>
<text x="267.4" y="414.8">GND_RX</text>
<text x="276.5" y="418.3">NC</text>
<text x="282.5" y="416.6">7</text>
<text x="63.4" y="421.9">3</text>
<text x="63.4" y="425.4">4</text>
<text x="67.9" y="423.3">P0_3</text>
<text x="97.3" y="423.3">P4_1</text>
<text x="107.7" y="425.4">13</text>
<text x="107.7" y="421.9">14</text>
<text x="212.9" y="420.1">19</text>
<text x="212.9" y="423.6">20</text>
<text x="218.4" y="421.9">SSI_0</text>
<text x="218.4" y="425.4">SSI_1</text>
<text x="251.7" y="425.9" transform="rotate(-90 251.7 425.9)">UART_RX/IRQ_IN#</text>
<text x="274.7" y="425.4">RX1</text>
<text x="274.7" y="421.9">RX2</text>
<text x="282.5" y="423.6">5</text>
<text x="282.5" y="420.1">6</text>
<text x="63.4" y="428.9">5</text>
<text x="67.9" y="426.8">P0_0</text>
<text x="67.9" y="430.3">SWD_CLK</text>
<text x="97.3" y="426.8">P4_0</text>
<text x="98" y="430.3">GND</text>
<text x="107.7" y="428.9">12</text>
<text x="212.9" y="427.1">21</text>
<text x="212.9" y="430.7">22</text>
<text x="218.4" y="428.9">ST_R1</text>
<text x="244.6" y="428.7" transform="rotate(-90 244.6 428.7)">UART_TX/IRQ_OUT#</text>
<text x="276.5" y="428.9">NC</text>
<text x="282.5" y="430.7">3</text>
<text x="282.5" y="427.1">4</text>
<text x="63.4" y="432.4">6</text>
<text x="63.4" y="436">7</text>
<text x="67.9" y="433.8">SWD_DAT</text>
<text x="67.9" y="437.4">P2_2</text>
<text x="96.7" y="433.8">XRES</text>
<text x="100.7" y="437.4">NC</text>
<text x="107.7" y="436">10</text>
<text x="107.7" y="432.4">11</text>
<text x="212.9" y="434.2">23</text>
<text x="212.9" y="437.7">24</text>
<text x="218.4" y="432.4">GND</text>
<text x="218.4" y="436">NC</text>
<text x="274.9" y="436">TX2</text>
<text x="276.5" y="432.4">NC</text>
<text x="282.5" y="437.7">1</text>
<text x="282.5" y="434.2">2</text>
<text x="63.4" y="439.5">8</text>
<text x="67.9" y="440.9">P3_0</text>
<text x="98.7" y="440.9">VCC</text>
<text x="107.7" y="439.5">9</text>
<text x="218.4" y="439.5">NC</text>
<text x="274.9" y="439.5">TX1</text>
<text x="237.2" y="450.9" transform="rotate(-90 237.2 450.9)">NC</text>
<text x="240.7" y="450.9" transform="rotate(-90 240.7 450.9)">NC</text>
<text x="244.3" y="450.9" transform="rotate(-90 244.3 450.9)">NC</text>
<text x="247.8" y="450.9" transform="rotate(-90 247.8 450.9)">NC</text>
<text x="251.3" y="450.9" transform="rotate(-90 251.3 450.9)">XIN</text>
<text x="254.8" y="450.9" transform="rotate(-90 254.8 450.9)">XOUT</text>
<text x="258.4" y="450.9" transform="rotate(-90 258.4 450.9)">GND_TX</text>
<text x="261.9" y="450.9" transform="rotate(-90 261.9 450.9)">VPS_TX</text>
<text x="265.4" y="450.9" transform="rotate(-90 265.4 450.9)">EP</text>
<text x="236.1" y="456.4" transform="rotate(-90 236.1 456.4)">25</text>
<text x="239.7" y="456.4" transform="rotate(-90 239.7 456.4)">26</text>
<text x="243.2" y="456.4" transform="rotate(-90 243.2 456.4)">27</text>
<text x="246.7" y="456.4" transform="rotate(-90 246.7 456.4)">28</text>
<text x="250.3" y="456.4" transform="rotate(-90 250.3 456.4)">29</text>
<text x="253.8" y="456.4" transform="rotate(-90 253.8 456.4)">30</text>
<text x="257.3" y="456.4" transform="rotate(-90 257.3 456.4)">31</text>
<text x="260.8" y="456.4" transform="rotate(-90 260.8 456.4)">32</text>
<text x="264.4" y="456.4" transform="rotate(-90 264.4 456.4)">33</text>
<text x="245.7" y="474.8">GND</text>
<text x="251.8" y="482.2">GND</text>
</g>
<g font-size="3.2">
<text x="257.2" y="194.3">2</text>
<text x="260.7" y="196.1">GND</text>
<text x="68.9" y="218.7">2</text>
<text x="68.9" y="222.2">1</text>
<text x="125" y="227.8">2</text>
<text x="128.4" y="229.6">VSS</text>
</g>
<g font-size="3.2" fill="#f00">
<text x="257.2" y="208.4">6</text>
<text x="260.7" y="210.2">VDD</text>
<text x="290.9" y="220.8">VPP</text>
<text x="298.4" y="219">16</text>
<text x="143.5" y="233.1">VDD</text>
<text x="152" y="231.4">4</text>
</g>
<g font-size="1.8" fill="#00f">
<text x="94.3" y="105.6" transform="rotate(-90 94.3 105.6)">OUT</text>
<text x="105.6" y="105.6" transform="rotate(-90 105.6 105.6)">GND</text>
<text x="94.3" y="111.4" transform="rotate(-90 94.3 111.4)">GND</text>
<text x="105.6" y="111.1" transform="rotate(-90 105.6 111.1)">OE#</text>
</g>
</svg>
